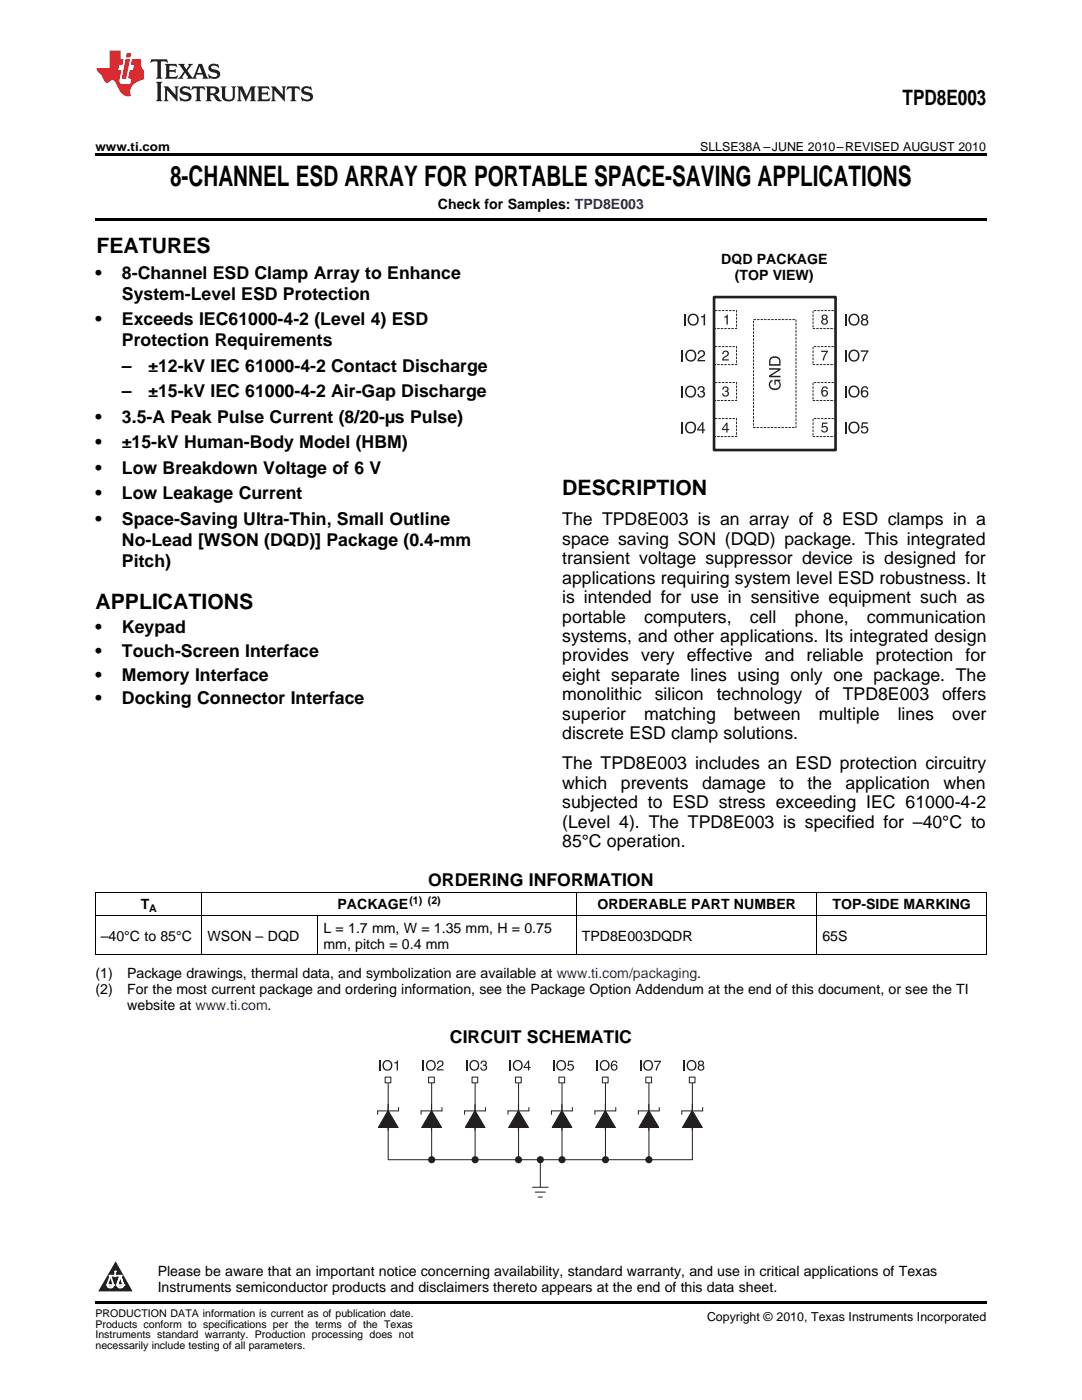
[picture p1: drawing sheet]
<svg xmlns="http://www.w3.org/2000/svg" width="216mm" height="279mm" viewBox="0 0 216 279" stroke-linecap="round" stroke-linejoin="round" font-family="sans-serif">
<path d="M30.2 11.8l-.2 .8a1.31 1.31 0 0 1 1.4-.3v2.9l-.3 .5h1.3l-.3-.5v-2.7l.3-.3a1.09 1.09 0 0 1 1.1 .4l-.2-.8zM32.9 12.8l.3 .4v2l-.3 .5h2.4l.2-.7a1.48 1.48 0 0 1-1.7 .3v-1l1 .1 .2 .2v-.9l-.2 .3h-1v-.7l.2-.2a1.73 1.73 0 0 1 1.4 .3l-.2-.6zM35.5 12.8l1.2 1.4-.7 1-.5 .5h1.1l-.2-.3 .5-.9 .6 .9-.2 .3h2l-.3-.3 .2-.5h1.2l.2 .5-.2 .3h1.2l-.3-.4-1-2.5h-.6l-1.3 2.7-1-1.4 1.1-1.3h-1l.2 .2-.5 .9-.5-.9 .2-.2zM39.8 13.3l.5 1.3h-1zM41.9 12.9a.83 .83 0 0 0-.3 1 .83 .83 0 0 0 .8 .5l.8 .2 .2 .3a1 1 0 0 1-1 .5 1 1 0 0 1-.8-.6l.1 .9 .2-.1a1.65 1.65 0 0 0 2-.5 .89 .89 0 0 0-.8-1.2l-.8-.2-.2-.3a.91 .91 0 0 1 1.6 .2l-.2-.8h-.4a1.34 1.34 0 0 0-1.2 .1zM31.1 16.3l.3 .5v2.9l-.3 .5h1.3l-.3-.5v-2.9l.3-.5zM32.7 17.2l.2 .5v2l-.2 .5h.9l-.3-.5 .1-1.7 2 2.2v-2.5l.3-.5h-.9l.2 .3v1.4l-1.5-1.7zM36.2 17.4a.83 .83 0 0 0-.3 .9 .83 .83 0 0 0 .8 .6l.8 .2 .2 .3a1 1 0 0 1-1 .5 1 1 0 0 1-.8-.6l.1 .9 .2-.1a1.66 1.66 0 0 0 2-.5 .89 .89 0 0 0-.9-1.2l-.7-.2-.2-.3a.91 .91 0 0 1 1.6 .2l-.2-.9-.4 .1a1.36 1.36 0 0 0-1.2 .1zM38.4 17.2l-.2 .9a.61 .61 0 0 1 1.1-.3v1.9l-.4 .5h1.3l-.3-.5v-1.9l.2-.2a.81 .81 0 0 1 .8 .5l-.1-.9zM41 17.2l.3 .5v2l-.3 .5h1.3l-.3-.3v-.9a.72 .72 0 0 1 .9 .6 .85 .85 0 0 0 1.4 .5l-.5-.3-.5-.7-.3-.3a.78 .78 0 0 0 .7-.7 .78 .78 0 0 0-.7-.8zM42 17.7l.2-.1a.6 .6 0 0 1 .7 .1 .6 .6 0 0 1 .1 .7l-.2 .2h-.8zM44 17.2l.3 .3a3.4 3.4 0 0 0 .3 2.4 1.57 1.57 0 0 0 2.2-.3l.1-2.1 .2-.3h-1l.3 .5v1.5a.76 .76 0 0 1-.7 .7 .76 .76 0 0 1-.8-.7v-1.5l.3-.5zM47.3 17.2l.3 .5v2l-.3 .5h.9l-.2-.5v-1.8l1 2.3 1.1-2.3v1.8l-.2 .5h1.2l-.3-.5v-2l.3-.5h-1.1l-.8 2-.8-2zM51.3 17.2l.3 .5v2l-.3 .5h2.4l.2-.7a1.49 1.49 0 0 1-1.6 .3l-.1-1h1l.3 .3v-.9l-.3 .3h-1v-.7l.3-.2a1.73 1.73 0 0 1 1.4 .3l-.3-.7zM54.1 17.2l.3 .5v2l-.3 .5h1l-.4-.5 .1-1.7 2 2.2v-2.5l.3-.5h-.9l.2 .3v1.4l-1.5-1.7zM57.4 17.2l-.2 .9a.8 .8 0 0 1 1-.5v2.1l-.3 .5h1.3l-.4-.5v-1.9l.2-.2a.81 .81 0 0 1 .9 .5l-.2-.9zM60.4 17.4a.83 .83 0 0 0-.3 .9 .83 .83 0 0 0 .8 .6l.8 .2 .2 .3a1 1 0 0 1-1 .5 1 1 0 0 1-.8-.6l.2 .9 .1-.1a1.66 1.66 0 0 0 2-.5 .89 .89 0 0 0-.8-1.2l-.8-.2-.2-.3a.91 .91 0 0 1 1.6 .2l-.2-.9-.3 .1a1.35 1.35 0 0 0-1.3 .1z" fill="#231f20"/>
<path d="M21.9 10.1v3.5h-2.6a2.13 2.13 0 0 0 .9 1.4l.4 .6a.94 .94 0 0 0 1.1 .9 .75 .75 0 0 1 .6-.5 .75 .75 0 0 1 .7 .4l.5 1a2.1 2.1 0 0 0 2.6 1.7 2.2 2.2 0 0 1 1.7-3l.9-.3v-1.8a1.16 1.16 0 0 1-.5-1v-1.2h-1.9l-.2 1.2h.7l-.3 1h-.6l-.3 1.3v.3l.6 .1-.2 1.1h-.9a.93 .93 0 0 1-1.3-.8l.4-2h-.6l.2-1h.6l.3-1.2h-.6v-1.7zM25.1 11.8l-.8 3.9h.9l.7-3.9zM25.3 10.6l-.2 .9h.9l.2-.9z" fill="#ee1d23"/>
<path d="M23.1 251.7l3.4 6h-6.9z" fill="#231f20"/>
<path d="M21.4 256.5h1.2l-.3 .5h-.3a.55 .55 0 0 1-.6-.5z" fill-rule="evenodd" fill="#fff"/>
<path d="M21.4 256.5h1.2l-.3 .5h-.3a.55 .55 0 0 1-.6-.5z" fill="none" stroke="#231f20" stroke-width=".34"/>
<path d="M21.4 256.5h1.2l-.3 .5h-.5z" fill="none" stroke="#fff" stroke-width=".34"/>
<path d="M23 254.7h.1" fill="none" stroke="#fff" stroke-width=".34"/>
<path d="M23 253.7v1z" fill="#fff"/>
<path d="M23 253.7v1z" fill="none" stroke="#fff" stroke-width=".34"/>
<circle cx="23" cy="253.7" r=".17" fill="#fff"/>
<path d="M21.9 254.6h.1" fill="none" stroke="#fff" stroke-width=".34"/>
<path d="M21.9 254.6h2.3z" fill="#fff"/>
<path d="M21.9 254.6h2.3z" fill="none" stroke="#fff" stroke-width=".34"/>
<circle cx="24.2" cy="254.6" r=".17" fill="#fff"/>
<path d="M23.3 256.5h.1" fill="none" stroke="#fff" stroke-width=".34"/>
<path d="M24 254.6l-.7 1.9z" fill="#fff"/>
<path d="M24 254.6l-.7 1.9z" fill="none" stroke="#fff" stroke-width=".34"/>
<path d="M24 254.6l.7 1.9z" fill="#fff"/>
<path d="M24 254.6l.7 1.9z" fill="none" stroke="#fff" stroke-width=".34"/>
<path d="M24.6 256.5h.1" fill="none" stroke="#fff" stroke-width=".34"/>
<circle cx="21.4" cy="256.5" r=".17" fill="#fff"/>
<path d="M22.1 254.6l-.7 1.9z" fill="#fff"/>
<path d="M22.1 254.6l-.7 1.9z" fill="none" stroke="#fff" stroke-width=".34"/>
<path d="M22.1 254.6l.5 1.9z" fill="#fff"/>
<path d="M22.1 254.6l.5 1.9z" fill="none" stroke="#fff" stroke-width=".34"/>
<circle cx="22.6" cy="256.5" r=".17" fill="#fff"/>
<path d="M23.4 256.5h1.3a.65 .65 0 0 1-.7 .5 .65 .65 0 0 1-.6-.5z" fill-rule="evenodd" fill="#fff"/>
<path d="M23.4 256.5h1.3a.65 .65 0 0 1-.7 .5 .65 .65 0 0 1-.6-.5z" fill="none" stroke="#231f20" stroke-width=".34"/>
<path d="M23.4 256.5h1.3l-.4 .5h-.6z" fill="none" stroke="#fff" stroke-width=".34"/>
<path d="M23.3 256.5h.1" fill="none" stroke="#fff" stroke-width=".34"/>
<circle cx="24.7" cy="256.5" r=".17" fill="#fff"/>
<path d="M142.5 59.3h24.2v30.5h-24.2z" fill="none" stroke="#231f20" stroke-width=".53"/>
<path d="M142.5 76.3h4.5v3.6h-4.5zM142.5 69.2h4.5v3.6h-4.5zM142.5 62h4.5v3.6h-4.5zM150.4 63.8h8.4v21.5h-8.4zM162.2 76.3h4.5v3.6h-4.5zM162.2 69.2h4.5v3.6h-4.5zM162.2 62h4.5v3.6h-4.5zM142.5 83.5h4.5v3.6h-4.5zM162.2 83.5h4.5v3.6h-4.5z" fill="none" stroke="#231f20" stroke-width=".2" stroke-dasharray=".4 .4"/>
<path d="M136.6 62.7v2.2" fill="none" stroke="#231f20" stroke-width=".31"/>
<g fill="#231f20">
<path d="M139.9 63.1a.5 .5 0 0 0 .6-.4h.2v2.2h-.3v-1.6h-.5z"/>
<path d="M137.7 63.1a.85 .85 0 0 1 1.2 .1 .85 .85 0 0 1 0 1.2 .85 .85 0 0 1-1.2 .1 1.15 1.15 0 0 1 0-1.4zM137.5 62.9a1.16 1.16 0 0 0 .2 1.9 1.16 1.16 0 0 0 1.7-.7 1.14 1.14 0 0 0-.5-1.3 1.14 1.14 0 0 0-1.4 .1z"/>
</g>
<path d="M136.2 69.8v2.3" fill="none" stroke="#231f20" stroke-width=".31"/>
<g fill="#231f20">
<path d="M139.4 70.1a.73 .73 0 0 1 1.2 .1 .73 .73 0 0 1-.5 1.1l-.6 .5h1.2v.3h-1.5a2.4 2.4 0 0 1 1.2-1.4 .45 .45 0 0 0-.4-.6 .45 .45 0 0 0-.5 .6h-.3z"/>
<path d="M137.3 70.3a.85 .85 0 0 1 1.1 .1 .85 .85 0 0 1 0 1.1 .85 .85 0 0 1-1.1 .1 1.15 1.15 0 0 1 0-1.3zM137.1 70.1a1.16 1.16 0 0 0 .1 1.9 1.16 1.16 0 0 0 1.7-.8 1.14 1.14 0 0 0-.5-1.3 1.14 1.14 0 0 0-1.3 .2z"/>
</g>
<path d="M136.1 77v2.3" fill="none" stroke="#231f20" stroke-width=".31"/>
<g fill="#231f20">
<path d="M139.4 77.2a.65 .65 0 0 1 1-.1 .65 .65 0 0 1 0 1h-.1a.74 .74 0 0 1-.1 1.3 .74 .74 0 0 1-1.1-.8h.3a.47 .47 0 0 0 .5 .6 .47 .47 0 0 0 .5-.5 .47 .47 0 0 0-.6-.4l-.1-.3a.41 .41 0 0 0 .6-.3 .41 .41 0 0 0-.4-.5 .41 .41 0 0 0-.4 .5l-.3 .1z"/>
<path d="M137.2 77.5a.85 .85 0 0 1 1.2 .1 .85 .85 0 0 1 0 1.1 .85 .85 0 0 1-1.2 .1 1.15 1.15 0 0 1 0-1.3zM137 77.3a1.16 1.16 0 0 0 .1 1.8 1.16 1.16 0 0 0 1.8-.7 1.14 1.14 0 0 0-.5-1.3 1.14 1.14 0 0 0-1.4 .2z"/>
</g>
<path d="M136.1 84.2v2.3" fill="none" stroke="#231f20" stroke-width=".31"/>
<g fill="#231f20">
<path d="M137.2 84.7a.85 .85 0 0 1 1.2 .1 .85 .85 0 0 1 0 1.1 .85 .85 0 0 1-1.2 .1 1.15 1.15 0 0 1 0-1.3zM137 84.4a1.16 1.16 0 0 0 .1 1.9 1.16 1.16 0 0 0 1.8-.7 1.14 1.14 0 0 0-.5-1.3 1.14 1.14 0 0 0-1.4 .1z"/>
<path d="M140.1 84.2l-1 1.5v.2h1v.6h.3v-.6h.3v-.2h-.3v-1.5zM140.1 84.7v1h-.7z"/>
</g>
<path d="M168.7 62.7v2.2" fill="none" stroke="#231f20" stroke-width=".31"/>
<g fill="#231f20">
<path d="M144.5 63.2l.7-.4v2h-.2v-1.4h-.5z"/>
<path d="M169.8 63.1a.85 .85 0 0 1 1.2 .1 .85 .85 0 0 1 0 1.2 .85 .85 0 0 1-1.2 .1 1.15 1.15 0 0 1 0-1.4zM169.6 62.9a1.16 1.16 0 0 0 .1 1.9 1.16 1.16 0 0 0 1.8-.7 1.14 1.14 0 0 0-.5-1.3 1.14 1.14 0 0 0-1.4 .1z"/>
<path d="M172 62.8v.1a.53 .53 0 0 0 .1 .8 .69 .69 0 0 0-.1 1.1 .69 .69 0 0 0 1 0 .69 .69 0 0 0-.1-1.1 .63 .63 0 0 0 .1-.9 .63 .63 0 0 0-1 0zM172.1 64.3a.45 .45 0 0 1 .9 0 .45 .45 0 0 1-.9 0zM172.1 63.3a.4 .4 0 0 1 .8 0 .4 .4 0 0 1-.8 0z"/>
<path d="M164.1 62.9l-.1 .1a.46 .46 0 0 0 .2 .7 .61 .61 0 0 0-.1 .9 .61 .61 0 0 0 .9 0 .61 .61 0 0 0-.1-.9 .56 .56 0 0 0 .1-.8 .56 .56 0 0 0-.9 0zM164.1 64.2a.4 .4 0 0 1 .8 0 .4 .4 0 0 1-.8 0zM164.2 63.3a.35 .35 0 0 1 .7 0 .35 .35 0 0 1-.7 0z"/>
</g>
<path d="M168.7 69.8v2.3" fill="none" stroke="#231f20" stroke-width=".31"/>
<g fill="#231f20">
<path d="M171.8 69.9h1.5v.3l-.7 1-.2 .9h-.3l.1-.4 .8-1.5h-1.2z"/>
<path d="M153.7 76.1l.5-.3v.3a.79 .79 0 0 0-.4 1.1 .79 .79 0 0 0 1.1 .3 .73 .73 0 0 0 .6-.8 .73 .73 0 0 0-.7-.6v.7h-.3v-1h1.2v.2h-.3a1.11 1.11 0 0 1 .1 1.5 1.11 1.11 0 0 1-1.5 .2 1.07 1.07 0 0 1-.3-1.6z"/>
<path d="M153.5 73.5h2.2v.3l-1.8 1.2h1.8v.3h-2.2v-.4l1.8-1.1h-1.8z"/>
<path d="M163.8 70h1.4l-.8 1.9h-.3l.1-.3 .7-1.4h-1.1z"/>
<path d="M144.3 70.1a.65 .65 0 0 1 1.1 .2 .65 .65 0 0 1-.5 .9l-.5 .5h1v.2h-1.3a2.14 2.14 0 0 1 1-1.2 .4 .4 0 0 0-.3-.5 .4 .4 0 0 0-.4 .5h-.3z"/>
<path d="M169.8 70.3a.85 .85 0 0 1 1.2 .1 .85 .85 0 0 1 0 1.1 .85 .85 0 0 1-1.2 .1 1.15 1.15 0 0 1 0-1.3zM169.6 70.1a1.16 1.16 0 0 0 .1 1.9 1.16 1.16 0 0 0 1.8-.8 1.14 1.14 0 0 0-.5-1.3 1.14 1.14 0 0 0-1.4 .2z"/>
<path d="M153.8 71.4l-.2 .1a1.93 1.93 0 0 0-.1 1.5h2.2v-.9a1.19 1.19 0 0 0-1.9-.7zM153.9 71.6a.99 .99 0 0 1 1.6 .5v.6h-1.8a1.07 1.07 0 0 1 .2-1.1z"/>
</g>
<path d="M168.7 77v2.3" fill="none" stroke="#231f20" stroke-width=".31"/>
<g fill="#231f20">
<path d="M144.3 77.3a.58 .58 0 0 1 .9-.1 .58 .58 0 0 1 0 .8l-.1 .1a.66 .66 0 0 1-.1 1.1 .66 .66 0 0 1-.9-.7h.2a.43 .43 0 0 0 .4 .5 .43 .43 0 0 0 .5-.5 .43 .43 0 0 0-.6-.3v-.2a.37 .37 0 0 0 .5-.3 .37 .37 0 0 0-.3-.4 .37 .37 0 0 0-.4 .4l-.3 .1z"/>
<path d="M169.8 77.5a.85 .85 0 0 1 1.2 .1 .85 .85 0 0 1 0 1.1 .85 .85 0 0 1-1.2 .1 1.15 1.15 0 0 1 0-1.3zM169.6 77.3a1.16 1.16 0 0 0 .1 1.8 1.16 1.16 0 0 0 1.8-.7 1.14 1.14 0 0 0-.5-1.3 1.14 1.14 0 0 0-1.4 .2z"/>
<path d="M172.1 77.3a1.27 1.27 0 0 0 .4 2.1 .73 .73 0 0 0 .8-1 .73 .73 0 0 0-1.2-.3 .52 .52 0 0 1 .2-.6 .52 .52 0 0 1 .7 .2h.2l-.3-.6h-.5zM172.1 78.6a.48 .48 0 0 1 .9 0 .48 .48 0 0 1-.9 0z"/>
<path d="M164.1 77.3a1.09 1.09 0 0 0 .5 1.8 .64 .64 0 0 0 .6-.9 .64 .64 0 0 0-1.1-.1 .46 .46 0 0 1 .2-.6 .46 .46 0 0 1 .6 .1h.3l-.3-.4-.4-.1zM164.1 78.5a.45 .45 0 0 1 .9 0 .45 .45 0 0 1-.9 0z"/>
</g>
<path d="M168.7 84.2v2.3" fill="none" stroke="#231f20" stroke-width=".31"/>
<g fill="#231f20">
<path d="M172 84.3h1.1v.3h-.9l-.1 .6a.76 .76 0 0 1 1.1 .3 .76 .76 0 0 1-.5 1.1 .76 .76 0 0 1-1-.7h.3a.49 .49 0 0 0 .8 .3 .49 .49 0 0 0 0-.8 .49 .49 0 0 0-.7 .1h-.3z"/>
<path d="M164.1 84.3h1v.3h-.8l-.1 .5a.68 .68 0 0 1 .9 .3 .68 .68 0 0 1-.4 1 .68 .68 0 0 1-.9-.6h.3a.44 .44 0 0 0 .7 .2 .44 .44 0 0 0 0-.7 .44 .44 0 0 0-.7 .1h-.2z"/>
<path d="M169.8 84.7a.85 .85 0 0 1 1.2 .1 .85 .85 0 0 1 0 1.1 .85 .85 0 0 1-1.2 .1 1.15 1.15 0 0 1 0-1.3zM169.6 84.4a1.16 1.16 0 0 0 .1 1.9 1.16 1.16 0 0 0 1.8-.7 1.14 1.14 0 0 0-.5-1.3 1.14 1.14 0 0 0-1.4 .1z"/>
<path d="M145 84.3l-.9 1.3v.2h.8v.5h.3v-.5h.3v-.2h-.3v-1.3zM144.9 84.7v.9h-.6z"/>
</g>
<path d="M106.3 236.9h3.1M106.8 237.9h2M107.4 238.9h.8" fill="none" stroke="#231f20" stroke-width=".2"/>
<path d="M75.8 211.6v2" fill="none" stroke="#231f20" stroke-width=".27"/>
<g fill="#231f20">
<path d="M78.7 212l.7-.4v2h-.3v-1.4h-.4z"/>
<path d="M76.8 212a.75 .75 0 0 1 1 .1 .75 .75 0 0 1 0 1 .75 .75 0 0 1-1 .1 1.02 1.02 0 0 1 0-1.2zM76.6 211.8a1.07 1.07 0 0 0 .2 1.7 1.07 1.07 0 0 0 1.5-.6 1.07 1.07 0 0 0-1-1.4z"/>
</g>
<path d="M77.4 221.7l2 3.3h-3.9zM79.5 221v.7h-4.1v.7" fill="none" stroke="#231f20" stroke-width=".2"/>
<path d="M77.4 221.7l2 3.3h-3.9z" fill="#231f20"/>
<path d="M77.5 216.2v15.2M77.4 221.7l2 3.3h-3.9zM77.4 220.4v5.2" fill="none" stroke="#231f20" stroke-width=".2"/>
<path d="M76.8 215h1.2v1.1h-1.2z" fill-rule="evenodd" fill="#fff"/>
<path d="M76.8 215h1.2v1.1h-1.2z" fill="none" stroke="#231f20" stroke-width=".2"/>
<path d="M84.5 211.6v2" fill="none" stroke="#231f20" stroke-width=".27"/>
<g fill="#231f20">
<path d="M87.4 211.8a.65 .65 0 0 1 1 .2 .65 .65 0 0 1-.4 .9l-.6 .5h1.1v.2h-1.4a2.14 2.14 0 0 1 1.1-1.2 .4 .4 0 0 0-.4-.5 .4 .4 0 0 0-.4 .5h-.2z"/>
<path d="M85.5 212a.75 .75 0 0 1 1 .1 .75 .75 0 0 1 0 1 .75 .75 0 0 1-1 .1 1.02 1.02 0 0 1 0-1.2zM85.3 211.8a1.07 1.07 0 0 0 .1 1.7 1.07 1.07 0 0 0 1.6-.6 1.07 1.07 0 0 0-1-1.4z"/>
</g>
<path d="M86.1 221.7l2 3.3h-3.9zM88.2 221v.7h-4.2v.7" fill="none" stroke="#231f20" stroke-width=".2"/>
<path d="M86.1 221.7l2 3.3h-3.9z" fill="#231f20"/>
<path d="M86.1 216.2v15.2M86.1 221.7l2 3.3h-3.9zM86.1 220.4v5.2" fill="none" stroke="#231f20" stroke-width=".2"/>
<circle cx="86.1" cy="231.4" r=".71" fill="#231f20"/>
<path d="M85.5 215h1.2v1.1h-1.2z" fill-rule="evenodd" fill="#fff"/>
<path d="M85.5 215h1.2v1.1h-1.2z" fill="none" stroke="#231f20" stroke-width=".2"/>
<path d="M93.2 211.6v2" fill="none" stroke="#231f20" stroke-width=".27"/>
<g fill="#231f20">
<path d="M96.1 211.8a.58 .58 0 0 1 .8-.1 .58 .58 0 0 1 0 .9 .66 .66 0 0 1-.2 1.1 .66 .66 0 0 1-.9-.7h.3a.43 .43 0 0 0 .4 .5 .43 .43 0 0 0 .4-.4 .43 .43 0 0 0-.5-.4v-.2a.37 .37 0 0 0 .5-.3 .37 .37 0 0 0-.4-.4 .37 .37 0 0 0-.4 .4l-.2 .1z"/>
<path d="M94.1 212a.75 .75 0 0 1 1 .1 .75 .75 0 0 1 0 1 .75 .75 0 0 1-1 .1 1.02 1.02 0 0 1 0-1.2zM93.9 211.8a1.07 1.07 0 0 0 .2 1.7 1.07 1.07 0 0 0 1.6-.6 1.07 1.07 0 0 0-1.1-1.4z"/>
</g>
<path d="M94.8 221.7l1.9 3.3h-3.8zM96.9 221v.7h-4.2v.7" fill="none" stroke="#231f20" stroke-width=".2"/>
<path d="M94.8 221.7l1.9 3.3h-3.8z" fill="#231f20"/>
<path d="M94.8 216.2v15.2M94.8 221.7l1.9 3.3h-3.8z" fill="none" stroke="#231f20" stroke-width=".2"/>
<circle cx="94.8" cy="231.4" r=".71" fill="#231f20"/>
<path d="M94.2 215h1.1v1.1h-1.1z" fill-rule="evenodd" fill="#fff"/>
<path d="M94.2 215h1.1v1.1h-1.1z" fill="none" stroke="#231f20" stroke-width=".2"/>
<path d="M101.8 211.6v2" fill="none" stroke="#231f20" stroke-width=".27"/>
<g fill="#231f20">
<path d="M102.8 212a.75 .75 0 0 1 1 .1 .75 .75 0 0 1 0 1 .75 .75 0 0 1-1 .1 1.02 1.02 0 0 1 0-1.2zM102.6 211.8a1.07 1.07 0 0 0 .2 1.7 1.07 1.07 0 0 0 1.6-.6 1.07 1.07 0 0 0-1.1-1.4z"/>
<path d="M105.4 211.6l-.9 1.3v.2h.8v.5h.3v-.5h.3v-.2h-.3v-1.3zM105.3 212v.9h-.6z"/>
</g>
<path d="M103.4 221.7l2 3.3h-3.9zM105.5 221v.7h-4.1v.7" fill="none" stroke="#231f20" stroke-width=".2"/>
<path d="M103.4 221.7l2 3.3h-3.9z" fill="#231f20"/>
<path d="M103.5 216.2v15.2M103.4 221.7l2 3.3h-3.9z" fill="none" stroke="#231f20" stroke-width=".2"/>
<circle cx="103.5" cy="231.4" r=".71" fill="#231f20"/>
<path d="M107.8 231.4v5.5" fill="none" stroke="#231f20" stroke-width=".2"/>
<circle cx="107.8" cy="231.4" r=".71" fill="#231f20"/>
<path d="M102.9 215h1.1v1.1h-1.1z" fill-rule="evenodd" fill="#fff"/>
<path d="M102.9 215h1.1v1.1h-1.1z" fill="none" stroke="#231f20" stroke-width=".2"/>
<path d="M110.5 211.6v2" fill="none" stroke="#231f20" stroke-width=".27"/>
<g fill="#231f20">
<path d="M113.4 211.7h1v.2h-.8l-.1 .6a.68 .68 0 0 1 1 .3 .68 .68 0 0 1-.5 .9 .68 .68 0 0 1-.8-.6h.2a.44 .44 0 0 0 .7 .2 .44 .44 0 0 0 0-.6 .44 .44 0 0 0-.6 .1h-.3z"/>
<path d="M111.5 212a.75 .75 0 0 1 1 .1 .75 .75 0 0 1 0 1 .75 .75 0 0 1-1 .1 1.02 1.02 0 0 1 0-1.2zM111.3 211.8a1.07 1.07 0 0 0 .1 1.7 1.07 1.07 0 0 0 1.6-.6 1.07 1.07 0 0 0-1-1.4z"/>
</g>
<path d="M112.1 221.7l2 3.3h-3.9zM114.2 221v.7h-4.2v.7" fill="none" stroke="#231f20" stroke-width=".2"/>
<path d="M112.1 221.7l2 3.3h-3.9z" fill="#231f20"/>
<path d="M112.1 216.2v15.2M112.1 221.7l2 3.3h-3.9z" fill="none" stroke="#231f20" stroke-width=".2"/>
<circle cx="112.1" cy="231.4" r=".71" fill="#231f20"/>
<path d="M111.5 215h1.2v1.1h-1.2z" fill-rule="evenodd" fill="#fff"/>
<path d="M111.5 215h1.2v1.1h-1.2z" fill="none" stroke="#231f20" stroke-width=".2"/>
<path d="M119.2 211.6v2" fill="none" stroke="#231f20" stroke-width=".27"/>
<g fill="#231f20">
<path d="M120.1 212a.75 .75 0 0 1 1.1 .1 .75 .75 0 0 1 0 1 .75 .75 0 0 1-1.1 .1 1.02 1.02 0 0 1 0-1.2zM120 211.8a1.07 1.07 0 0 0 .1 1.7 1.07 1.07 0 0 0 1.6-.6 1.07 1.07 0 0 0-1-1.4z"/>
<path d="M122.1 211.8a1.09 1.09 0 0 0 .5 1.9 .64 .64 0 0 0 .6-.9 .64 .64 0 0 0-1.1-.2 .46 .46 0 0 1 .2-.6 .46 .46 0 0 1 .6 .2h.3l-.3-.5h-.4zM122.1 213a.45 .45 0 0 1 .9 0 .45 .45 0 0 1-.9 0z"/>
</g>
<path d="M120.8 221.7l1.9 3.3h-3.8zM122.9 221v.7h-4.2v.7" fill="none" stroke="#231f20" stroke-width=".2"/>
<path d="M120.8 221.7l1.9 3.3h-3.8z" fill="#231f20"/>
<path d="M120.8 216.2v15.2M120.8 221.7l1.9 3.3h-3.8zM120.8 220.4v5.2" fill="none" stroke="#231f20" stroke-width=".2"/>
<circle cx="120.8" cy="231.4" r=".71" fill="#231f20"/>
<path d="M120.2 215h1.1v1.1h-1.1z" fill-rule="evenodd" fill="#fff"/>
<path d="M120.2 215h1.1v1.1h-1.1z" fill="none" stroke="#231f20" stroke-width=".2"/>
<path d="M127.8 211.6v2" fill="none" stroke="#231f20" stroke-width=".27"/>
<g fill="#231f20">
<path d="M130.5 211.7h1.4l-.8 1.9h-.3l.1-.3 .7-1.4h-1.1z"/>
<path d="M128.8 212a.75 .75 0 0 1 1 .1 .75 .75 0 0 1 0 1 .75 .75 0 0 1-1 .1 1.02 1.02 0 0 1 0-1.2zM128.6 211.8a1.07 1.07 0 0 0 .2 1.7 1.07 1.07 0 0 0 1.6-.6 1.07 1.07 0 0 0-1.1-1.4z"/>
</g>
<path d="M129.5 221.7l1.9 3.3h-3.8zM131.5 221v.7h-4.1v.7" fill="none" stroke="#231f20" stroke-width=".2"/>
<path d="M129.5 221.7l1.9 3.3h-3.8z" fill="#231f20"/>
<path d="M129.5 216.2v15.2M129.5 221.7l1.9 3.3h-3.8zM129.5 220.4v5.2" fill="none" stroke="#231f20" stroke-width=".2"/>
<circle cx="129.5" cy="231.4" r=".71" fill="#231f20"/>
<path d="M128.9 215h1.1v1.1h-1.1z" fill-rule="evenodd" fill="#fff"/>
<path d="M128.9 215h1.1v1.1h-1.1z" fill="none" stroke="#231f20" stroke-width=".2"/>
<path d="M136.5 211.6v2" fill="none" stroke="#231f20" stroke-width=".27"/>
<g fill="#231f20">
<path d="M137.5 212a.75 .75 0 0 1 1 .1 .75 .75 0 0 1 0 1 .75 .75 0 0 1-1 .1 1.02 1.02 0 0 1 0-1.2zM137.3 211.8a1.07 1.07 0 0 0 .1 1.7 1.07 1.07 0 0 0 1.6-.6 1.07 1.07 0 0 0-1-1.4z"/>
<path d="M139.5 211.8l-.2 .1a.45 .45 0 0 0 .2 .7 .61 .61 0 0 0-.1 .9 .61 .61 0 0 0 .9 0 .61 .61 0 0 0-.1-.9 .56 .56 0 0 0 .1-.9 .56 .56 0 0 0-.8 .1zM139.5 213.1a.4 .4 0 0 1 .8 0 .4 .4 0 0 1-.8 0zM139.5 212.1a.35 .35 0 0 1 .7 0 .35 .35 0 0 1-.7 0z"/>
</g>
<path d="M138.1 221.7l2 3.3h-3.9zM140.2 221v.7h-4.2v.7" fill="none" stroke="#231f20" stroke-width=".2"/>
<path d="M138.1 221.7l2 3.3h-3.9z" fill="#231f20"/>
<path d="M138.2 216.2v15.2M138.1 221.7l2 3.3h-3.9z" fill="none" stroke="#231f20" stroke-width=".2"/>
<path d="M137.5 215h1.2v1.1h-1.2z" fill-rule="evenodd" fill="#fff"/>
<path d="M137.5 215h1.2v1.1h-1.2zM77.5 231.4h60.7" fill="none" stroke="#231f20" stroke-width=".2"/>
<path d="M19 30.6h177.8v.5h-177.8zM19 43.6h177.8v.6h-177.8zM19 259.7h177.8v.5h-177.8z" fill="#000"/>
<path d="M19 178h177.8M19.1 178.1v12.5M40.3 178.1v12.5M115 178.1v12.5M163 178.1v12.5M196.8 178.1v12.5M19 190.5h177.8M19 182.7h177.8M63.4 182.7v7.9" fill="none" stroke="#000" stroke-width=".2"/>
<text font-size="5.6" x="33.9" y="37">8-CHANNEL ESD ARRAY FOR PORTABLE SPACE-SAVING APPLICATIONS</text>
<g font-size="4.2">
<text x="180.1" y="21">TPD8E003</text>
<text x="19.2" y="50.5">FEATURES</text>
<text x="112.2" y="98.8">DESCRIPTION</text>
<text x="19" y="121.6">APPLICATIONS</text>
</g>
<g font-size="3.5">
<text x="19" y="55.6">•</text>
<text x="24.3" y="55.6">8-Channel ESD Clamp Array to Enhance</text>
<text x="24.3" y="59.8">System-Level ESD Protection</text>
<text x="19" y="64.9">•</text>
<text x="24.3" y="64.9">Exceeds IEC61000-4-2 (Level 4) ESD</text>
<text x="24.3" y="69.1">Protection Requirements</text>
<text x="24.3" y="74.2">–</text>
<text x="29.6" y="74.2">±12-kV IEC 61000-4-2 Contact Discharge</text>
<text x="24.3" y="79.3">–</text>
<text x="29.6" y="79.3">±15-kV IEC 61000-4-2 Air-Gap Discharge</text>
<text x="19" y="84.4">•</text>
<text x="19" y="89.5">•</text>
<text x="24.3" y="84.4">3.5-A Peak Pulse Current (8/20-µs Pulse)</text>
<text x="24.3" y="89.5">±15-kV Human-Body Model (HBM)</text>
<text x="19" y="94.5">•</text>
<text x="24.3" y="94.5">Low Breakdown Voltage of 6 V</text>
<text x="19" y="99.6">•</text>
<text x="24.3" y="99.6">Low Leakage Current</text>
<text x="19" y="104.7">•</text>
<text x="24.3" y="104.7">Space-Saving Ultra-Thin, Small Outline</text>
<text x="112.2" y="104.8">The TPD8E003 is an array of 8 ESD clamps in a</text>
<text x="24.3" y="108.9">No-Lead [WSON (DQD)] Package (0.4-mm</text>
<text x="24.3" y="113.2">Pitch)</text>
<text x="112.2" y="108.7">space saving SON (DQD) package. This integrated</text>
<text x="112.2" y="112.6">transient voltage suppressor device is designed for</text>
<text x="112.2" y="116.5">applications requiring system level ESD robustness. It</text>
<text x="112.2" y="120.4">is intended for use in sensitive equipment such as</text>
<text x="112.2" y="124.2">portable</text>
<text x="128.6" y="124.2">computers,</text>
<text x="149.6" y="124.2">cell</text>
<text x="158.6" y="124.2">phone,</text>
<text x="173" y="124.2">communication</text>
<text x="19" y="126.4">•</text>
<text x="19" y="131.1">•</text>
<text x="24.3" y="126.4">Keypad</text>
<text x="24.3" y="131.1">Touch-Screen Interface</text>
<text x="112.2" y="128.1">systems, and other applications. Its integrated design</text>
<text x="19" y="135.8">•</text>
<text x="24.3" y="135.8">Memory Interface</text>
<text x="112.2" y="132">provides very effective and reliable protection for</text>
<text x="112.2" y="135.9">eight separate lines using only one package. The</text>
<text x="19" y="140.5">•</text>
<text x="24.3" y="140.5">Docking Connector Interface</text>
<text x="112.2" y="139.8">monolithic</text>
<text x="112.2" y="143.7">superior</text>
<text x="128.5" y="143.7">matching</text>
<text x="130.6" y="139.8">silicon</text>
<text x="143" y="139.8">technology</text>
<text x="146.4" y="143.7">between</text>
<text x="162.6" y="139.8">of</text>
<text x="163.4" y="143.7">multiple</text>
<text x="168.2" y="139.8">TPD8E003</text>
<text x="179.1" y="143.7">lines</text>
<text x="188" y="139.8">offers</text>
<text x="190" y="143.7">over</text>
<text x="112.2" y="147.5">discrete ESD clamp solutions.</text>
<text x="112.2" y="153.5">The TPD8E003 includes an ESD protection circuitry</text>
<text x="112.2" y="157.4">which</text>
<text x="112.2" y="161.3">subjected to ESD stress exceeding IEC 61000-4-2</text>
<text x="123.9" y="157.4">prevents</text>
<text x="140.1" y="157.4">damage</text>
<text x="155.5" y="157.4">to</text>
<text x="161.1" y="157.4">the</text>
<text x="168.7" y="157.4">application</text>
<text x="188.3" y="157.4">when</text>
<text x="112.2" y="165.2">(Level 4). The TPD8E003 is specified for –40°C to</text>
<text x="112.2" y="169.1">85°C operation.</text>
<text x="85.4" y="176.8">ORDERING INFORMATION</text>
<text x="89.8" y="208.2">CIRCUIT SCHEMATIC</text>
</g>
<g font-size="2.8">
<text x="87.4" y="41.6">Check for Samples: TPD8E003</text>
<text x="143.9" y="52.6">DQD PACKAGE</text>
<text x="146.6" y="55.8">(TOP VIEW)</text>
<text x="28.1" y="181.5">T</text>
<text x="67.3" y="181.5">PACKAGE</text>
<text x="119.2" y="181.5">ORDERABLE PART NUMBER</text>
<text x="166.1" y="181.5">TOP-SIDE MARKING</text>
<text x="20.1" y="187.7">–40°C to 85°C</text>
<text x="41.4" y="187.7">WSON – DQD</text>
<text x="64.6" y="186.1">L = 1.7 mm, W = 1.35 mm, H = 0.75</text>
<text x="64.6" y="189.3">mm, pitch = 0.4 mm</text>
<text x="116.1" y="187.7">TPD8E003DQDR</text>
<text x="164.1" y="187.7">65S</text>
<text x="19" y="195.2">(1)</text>
<text x="25.4" y="195.2">Package drawings, thermal data, and symbolization are available at www.ti.com/packaging.</text>
<text x="19" y="198.3">(2)</text>
<text x="25.4" y="198.3">For the most current package and ordering information, see the Package Option Addendum at the end of this document, or see the TI</text>
<text x="25.4" y="201.5">website at www.ti.com.</text>
<text x="31.5" y="254.7">Please be aware that an important notice concerning availability, standard warranty, and use in critical applications of Texas</text>
<text x="31.5" y="257.9">Instruments semiconductor products and disclaimers thereto appears at the end of this data sheet.</text>
</g>
<g font-size="2.5">
<text x="19" y="30.1">www.ti.com</text>
<text x="139.7" y="30.1">SLLSE38A –JUNE 2010–REVISED AUGUST 2010</text>
<text x="141.1" y="263.6">Copyright © 2010, Texas Instruments Incorporated</text>
</g>
<g font-size="2.1">
<text x="29.8" y="182">A</text>
<text x="81.7" y="180.3">(1) (2)</text>
<text x="19" y="262.9">PRODUCTION DATA information is current as of publication date.</text>
<text x="19" y="265">Products conform to specifications per the terms of the Texas</text>
<text x="19" y="267.1">Instruments standard warranty. Production processing does not</text>
<text x="19" y="269.2">necessarily include testing of all parameters.</text>
</g>
<text font-size=".4" fill="#fff" x="19" y="50.4">1</text>
</svg>
